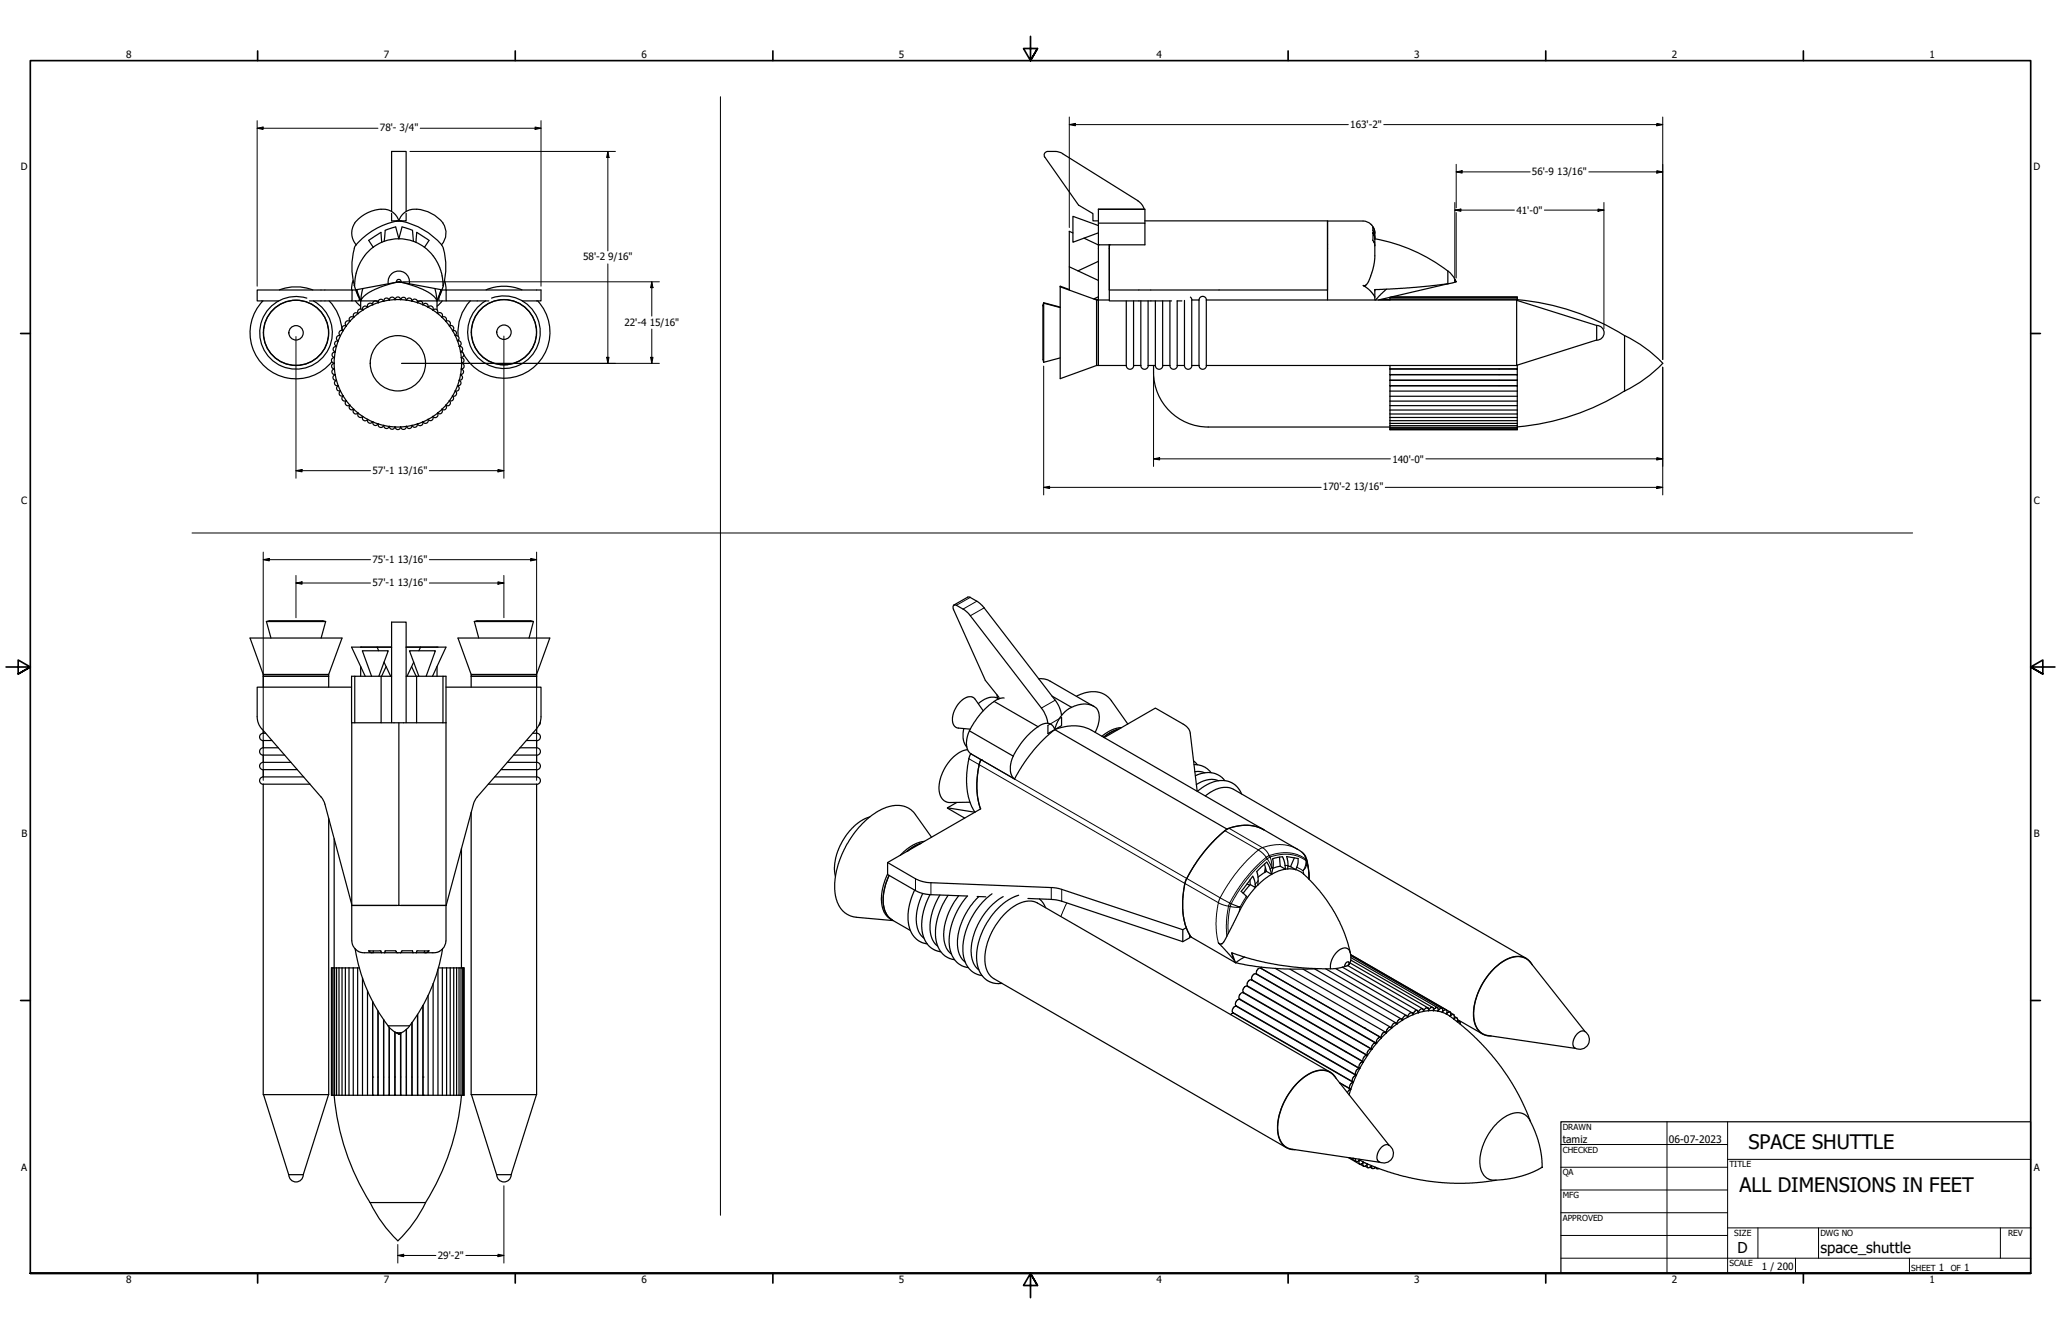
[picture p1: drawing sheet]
<svg xmlns="http://www.w3.org/2000/svg" width="864mm" height="559mm" viewBox="0 0 864 559" stroke-linecap="round" stroke-linejoin="round" font-family="sans-serif">
<!-- layer: Visible (ANSI) -->
<g fill="none" stroke="#000" stroke-width=".51">
<path d="M437.8 65.8l14.1 20.1 6.1 3.6v3h2.2M439.1 63.4a1.56 1.56 0 0 0-1.3 2.5M439.1 63.4l4.1 .1 2.1 .9M445.3 64.4l31.5 19.8 1.8 1.7 .8 1.7M159.7 87.6a14.3 14.3 0 0 0-11.9 7.7 7.3 7.3 0 0 0 1.5 7.2M159.7 87.7a6.8 6.8 0 0 1 7.4 4.8 29.2 29.2 0 0 0-18.6 11.1l-.1 .4M164.1 88.6v-25.2h6.1v25.2M164.1 89.3v3.2h6.1v-3.2M166.2 92.6h1.8M168.1 92.6a30.6 30.6 0 0 1 17 9.9M174.6 87.7a6.8 6.8 0 0 0-7.4 4.8l.9 .1M174.6 87.6a14.3 14.3 0 0 1 11.9 7.7 7.5 7.5 0 0 1-1.5 7.3l.8 1.5"/>
<path d="M449.6 97.6l-1.5-.7v24.6M454.2 99.8l6 2.8M460.2 94.5l-10.6-3.9v10.9l10.6-4M460.2 93.5v9.1h4.6M460.2 87.7v5.8h19.5v9.1h-14.9M460.2 87.6l19.5 .1v5.8M460.2 87.6l19.5 .1M479.7 92.5h76.6v29v-28.9h14.8a5.2 5.2 0 0 1 5 4.9v2.7M576.1 97.7l-.2-1.2-.7-1.4v1.5l.7 1.6 .2 1.4M148 117.5l-.5 1.7-.2 2.2M148.5 104.1a29.1 29.1 0 0 0 0 15.5M156.4 103.6l-2.2 1.9-2.1 2.6-1.7 3-1 2.6-.9 5.9 1.8 4.8"/>
<path d="M159.9 101.5l-3.5 2.1M160 101.5l-.4-4.2-5.1 3.4 1.9 2.9M161 101.1l-1.1 .4M162.7 118.8a4.5 4.5 0 0 1 4.4-5.3 4.5 4.5 0 0 1 4.4 5.3M166.1 118.2l-16.7 3.1 .9 3.1M166.1 118.2l-6 1.8-4.3 1.9-3.1 2.1-1.6 2 .9-5.2M166.1 118.2h2M166.1 118.2a.98 .98 0 0 1 1-1.2 .98 .98 0 0 1 1 1.2M167.1 100l-3.1 .3-3 .8M167.1 100l3.1 .3 3 .8M167.1 100l1.4-4.9 4.4 1.4 .3 4.6M167.1 100l-1.3-4.9-4.4 1.4-.4 4.6"/>
<path d="M167.1 118h.1M168.1 118.2l5.5 1.6 4.9 2.1 3.2 2.1 1.4 2M168.1 118.2l16.7 3.1M173.2 101.1l4.6 2.5M174.3 101.5l.3-4.2 5.2 3.4-1.9 2.9M177.8 103.6l2.2 1.9 2.3 2.8 1.7 3 1 3.1 .8 5.2-1.8 4.8 .8-3.1-1.7 4.7M185.8 104.1a29.1 29.1 0 0 1 0 15.5M186.2 117.5l.6 2.2 .1 1.7M448.1 111.8l12.1 5.7M460.2 109.5l-8.5 4M460.2 102.6v50.5h11.7v-27.1M464.8 102.6v1.5"/>
<path d="M464.8 102.6v18.9M576.1 100.2l-.2-1.3-.7-1.6v3.4l.7 1.2 .2 1M576.1 100.2v1.3h-.3M576.1 102.9v5.4l-1 5.1-1.9 5.1-1 1.1h-1.1l2.9 2 2.1 2.8M576.1 101.5v1.4M576.1 100a69.6 69.6 0 0 1 32.1 14.9l1.4 2.2M606.7 118.9l-13.8 1.5-16.8 .9v4.4M606.7 113.5v5.4M607 118.8l-29.4 6.9M609.6 118.2l-2.9 .7M609.6 117l.5 1-.5 .2zM610.1 118h.1"/>
<path d="M110.2 126a19.3 19.3 0 0 0 1.1 27.9 19.3 19.3 0 0 0 27.7-2.4M128.6 124.9a15.2 15.2 0 0 0-19.6 16.9 15.2 15.2 0 0 0 23.8 10.1 15.2 15.2 0 0 0-1.4-25.8M131.1 121.5a19.3 19.3 0 0 0-14.1 0M137.9 126a19.3 19.3 0 0 1 5.4 12.4M143.8 138.5a1.17 1.17 0 0 0-1.6 .5 1.17 1.17 0 0 0 .5 1.6M143.9 138.5l-.1 .1M145.2 136.5a1.17 1.17 0 0 0-1.6 .3 1.17 1.17 0 0 0 .2 1.6M147.5 121.5h-39.7v4.5h8.9M148.9 126l2.2 2.3M149 121.5h-1.5v4.5h-17.8M149.5 121.3l1.6 4.7M150 131.4a1.19 1.19 0 0 0-1.7-.1 1.19 1.19 0 0 0-.1 1.7 1.14 1.14 0 0 0-1.6 0 1.14 1.14 0 0 0 0 1.6 1.2 1.2 0 0 0-1.7 .2 1.2 1.2 0 0 0 .2 1.7"/>
<path d="M150.2 131.3l-.1 .1M150.3 124.4l.9 1.6M150.6 125v1h-3.1M151.1 126h7.5M151.1 126v3.5M152 129.9a1.17 1.17 0 0 0-1.7-.3 1.17 1.17 0 0 0-.2 1.7M154 128.8a1.15 1.15 0 0 0-1.6-.4 1.15 1.15 0 0 0-.4 1.6M154.1 128.6l-.1 .1M156.2 127.7a1.17 1.17 0 0 0-1.6-.6 1.17 1.17 0 0 0-.5 1.6M156.3 127.7h-.1M158.5 126.8a1.2 1.2 0 0 0-1.6-.7 1.2 1.2 0 0 0-.7 1.6M160.7 126h.1"/>
<path d="M160.8 126.2a1.16 1.16 0 0 0-1.4-.8 1.16 1.16 0 0 0-.9 1.4M163.2 125.7h-.1M165.6 125.6h-.1a1.24 1.24 0 0 0-1.3-1.1 1.24 1.24 0 0 0-1.1 1.3 1.11 1.11 0 0 0-1.3-.9 1.11 1.11 0 0 0-.9 1.3M168 125.6a1.11 1.11 0 0 1 1.2-1.1 1.11 1.11 0 0 1 1 1.3M168 125.5h-.1a1.16 1.16 0 0 0-1.2-1.1 1.16 1.16 0 0 0-1.1 1.1M170.3 125.7h.1M170.4 125.8a1.11 1.11 0 0 1 1.3-.9 1.11 1.11 0 0 1 .9 1.3M172.6 126h.1M172.7 126.2h-.1a1.17 1.17 0 0 1 1.5-.9 1.17 1.17 0 0 1 .8 1.5h.1M174.8 126h8.3M175 126.9a1.11 1.11 0 0 1 1.4-.7 1.11 1.11 0 0 1 .7 1.4M177.1 127.7h.1a1.15 1.15 0 0 1 1.5-.5 1.15 1.15 0 0 1 .6 1.5"/>
<path d="M179.3 128.6l.1 .1M179.4 128.7a1.17 1.17 0 0 1 1.6-.4 1.17 1.17 0 0 1 .4 1.6M181.4 129.9h.1M181.4 130a1.11 1.11 0 0 1 1.6-.3 1.11 1.11 0 0 1 .2 1.6M182.2 120.8l.9 5.2M183.1 126v3.7M183.3 131.3h.1M183.3 131.4a1.17 1.17 0 0 1 1.7-.2 1.17 1.17 0 0 1 .1 1.7M183.9 124.5v1.5h3M183.9 124.4l-.8 1.6M185.1 132.8l.1 .2a1.11 1.11 0 0 1 1.6 0 1.11 1.11 0 0 1-.1 1.6M185.2 121.5h1.7"/>
<path d="M185.3 126l-2.2 2.3M186.9 134.6h-.1a1.17 1.17 0 0 1 1.7 .2 1.17 1.17 0 0 1-.2 1.7M188.2 136.5l.1 .1M188.3 136.5a1.17 1.17 0 0 1 1.6 .4 1.17 1.17 0 0 1-.3 1.6 1.14 1.14 0 0 1 1.5 .5 1.14 1.14 0 0 1-.4 1.5M197.1 126a19.3 19.3 0 0 0-5.1 14.8M203.6 121.4a19.3 19.3 0 0 1 15.1 0M204.9 126h-18v-4.5h39.8v4.5h-7.9M206 124.9a15.2 15.2 0 0 1 20.3 16 15.2 15.2 0 0 1-23.4 11 15.2 15.2 0 0 1 .6-25.9M225.2 126a19.3 19.3 0 0 1-2.7 28.8 19.3 19.3 0 0 1-28.2-6.4M437 128.1l.3-1.1 6.9 1.8M437.3 126.8v25M444.2 120.1l15.3 5.6v27.4l-15.3 5.5v-38.7l3.9 1.4"/>
<path d="M444.2 128.7l-6.9-1.9-.3 1.2v22.6l.3 1.2M458.5 125.1l1 .6h.7v27.4h-.7M459.5 125.5h.7M460.2 124.3l-1.9 .9M460.2 125.7h4.6M475 126v27.1h3v-27.1M481.1 126v27.1h3v-27.1M487.2 126v27.1h3v-27.1M493.2 126h2M496.3 125.9v27.2h-3v-27.1M498.8 124.5l.6 1.2M499.4 125.7h3v27.4h-3z"/>
<path d="M502.4 125.7a1.56 1.56 0 0 1 1.6-1.6 1.56 1.56 0 0 1 1.5 1.6M505.5 125.7h130v27.4h-130zM556.3 125.7v-4.2h-91.5v4.5h26.1M576.1 121.3v.6M578.2 125.5h4.2M581 121.2l-4.6 4.5M582.4 124.5v1.2M582.4 125.3h53.4M582.4 124.8h53.4M582.7 124.5h53.1M583.2 124.4l52.6 .1M635.5 125.8l33.5 10.5"/>
<path d="M635.8 124.5v1.4M635.8 125.5a101.1 101.1 0 0 1 44.9 15.1M669 136.3v6.1M669.1 136.3a3.1 3.1 0 0 1 3 3.1 3.1 3.1 0 0 1-3 3.1M140 152.3a1.11 1.11 0 0 0-1.1 1.1 1.11 1.11 0 0 0 1.2 1.1v.1M140.1 154.6a1.17 1.17 0 0 0-1 1.3 1.17 1.17 0 0 0 1.3 1M140.4 147.5a1.15 1.15 0 0 0-1.3 1 1.15 1.15 0 0 0 1 1.3 1.17 1.17 0 0 0-1.2 1.1 1.17 1.17 0 0 0 1.1 1.2v.1M140.5 156.9a1.23 1.23 0 0 0-1 1.4 1.23 1.23 0 0 0 1.5 1M141 159.2v.1M141 159.3a1.21 1.21 0 0 0-.8 1.6 1.21 1.21 0 0 0 1.6 .7M141.1 145a1.25 1.25 0 0 0-1.5 1 1.25 1.25 0 0 0 .9 1.5M142.6 140.6a1.17 1.17 0 0 0-1.5 .6 1.17 1.17 0 0 0 .6 1.6 1.15 1.15 0 0 0-1.4 .7 1.15 1.15 0 0 0 .7 1.5"/>
<path d="M142.7 140.5l-.1 .1M190.8 140.5v.2a1.18 1.18 0 0 1 1.5 .6 1.18 1.18 0 0 1-.6 1.6M191.7 142.8a1.17 1.17 0 0 1 1.5 .8 1.17 1.17 0 0 1-.8 1.4M192.2 142.3v.5M192.4 145v.1M192.4 145.1a1.17 1.17 0 0 1 1.4 .9 1.17 1.17 0 0 1-.9 1.4 1.2 1.2 0 0 1 1.4 1 1.2 1.2 0 0 1-1 1.4v-.1M192.8 144.8v.3M192.9 156.9a1.25 1.25 0 0 1 .9 1.5 1.25 1.25 0 0 1-1.4 .9 1.14 1.14 0 0 1 .7 1.4 1.14 1.14 0 0 1-1.4 .8M193.3 149.9a1.11 1.11 0 0 1 1.1 1 1.11 1.11 0 0 1-1 1.2v.1a1.19 1.19 0 0 1 1.1 1.3 1.19 1.19 0 0 1-1.3 1.1h.1a1.14 1.14 0 0 1 .9 1.3 1.14 1.14 0 0 1-1.2 .9M193.6 147l.3 .7M444.2 149.9l-6.9 1.9M471.9 153.1a1.56 1.56 0 0 0 1.6 1.6 1.56 1.56 0 0 0 1.5-1.6"/>
<path d="M478 153.1a1.56 1.56 0 0 0 1.6 1.6 1.56 1.56 0 0 0 1.5-1.6M483.4 153.1a23.2 23.2 0 0 0 22.9 25.8M484.1 153.1a1.56 1.56 0 0 0 1.6 1.6 1.56 1.56 0 0 0 1.5-1.6M490.2 153.1a1.56 1.56 0 0 0 1.6 1.6 1.56 1.56 0 0 0 1.5-1.6M496.3 153.1a1.56 1.56 0 0 0 1.6 1.6 1.56 1.56 0 0 0 1.5-1.6M502.4 153.1a1.56 1.56 0 0 0 1.6 1.6 1.56 1.56 0 0 0 1.5-1.6M582.4 159.3v-2.3h53.4v2.3M582.4 156.9v-2.3h53.4v2.3M582.4 153.1v1.5M582.4 156.9v.1M582.4 159.3h.1M582.4 159.3h53.4"/>
<path d="M582.4 156.9h53.4M582.4 154.5h53.4M628.1 154.5v.1M628.1 156.9v.1M628.1 159.3h.1M635.8 152.9v1.7M635.8 156.9v.1M635.8 159.3h.1M669 142.4l-33.5 10.6M680.7 140.6l3.8 1.9 4.7 3.1 4.5 3.6 3 3-3 3-4.5 3.5-4.7 3.1-3.8 2zM141.7 161.6a1.11 1.11 0 0 0-.6 1.5 1.11 1.11 0 0 0 1.5 .6M142.6 163.7l.1 .1a1.11 1.11 0 0 0-.5 1.5 1.11 1.11 0 0 0 1.6 .5"/>
<path d="M143.9 165.9a1.17 1.17 0 0 0-.4 1.7 1.17 1.17 0 0 0 1.7 .2v.1M145.1 167.9a1.17 1.17 0 0 0-.2 1.6 1.17 1.17 0 0 0 1.7 .2M146.6 169.7h.1M146.7 169.8a1.11 1.11 0 0 0-.1 1.6 1.11 1.11 0 0 0 1.6 0M148.3 171.5a1.17 1.17 0 0 0 .1 1.6 1.17 1.17 0 0 0 1.6-.1M150 173l.1 .1a1.11 1.11 0 0 0 .3 1.6 1.11 1.11 0 0 0 1.5-.3l.2 .1M152 174.5a1.21 1.21 0 0 0 .5 1.6 1.21 1.21 0 0 0 1.6-.4 1.11 1.11 0 0 0 .5 1.5 1.11 1.11 0 0 0 1.5-.6M156.2 176.7a1.14 1.14 0 0 0 .7 1.5 1.14 1.14 0 0 0 1.5-.7M158.4 177.6h.1a1.17 1.17 0 0 0 .8 1.4 1.17 1.17 0 0 0 1.4-.8h.1M160.9 178.2a1.19 1.19 0 0 0 .9 1.3 1.19 1.19 0 0 0 1.4-.9 1.11 1.11 0 0 0 1 1.2 1.11 1.11 0 0 0 1.2-1M170.3 178.6a1.25 1.25 0 0 1-1.1 1.3 1.25 1.25 0 0 1-1.3-1.1 1.13 1.13 0 0 1-1.2 1.2 1.13 1.13 0 0 1-1.1-1.2l-.1 .1M172.6 178.2a1.11 1.11 0 0 1-.9 1.3 1.11 1.11 0 0 1-1.3-.9"/>
<path d="M174.8 177.6a1.11 1.11 0 0 1-.7 1.4 1.11 1.11 0 0 1-1.4-.8h-.1M181.3 174.5a1.11 1.11 0 0 1-.4 1.6 1.11 1.11 0 0 1-1.5-.4 1.25 1.25 0 0 1-.6 1.5 1.25 1.25 0 0 1-1.7-.5 1.14 1.14 0 0 1-.6 1.5 1.14 1.14 0 0 1-1.5-.7M183.4 173h-.1a1.19 1.19 0 0 1-.2 1.7 1.19 1.19 0 0 1-1.7-.3M186.7 169.8a1.11 1.11 0 0 1 .1 1.6 1.11 1.11 0 0 1-1.6 0h-.1a1.15 1.15 0 0 1-.1 1.6 1.15 1.15 0 0 1-1.6 0M186.8 169.7h-.1M188.3 167.8a1.19 1.19 0 0 1 .2 1.7 1.19 1.19 0 0 1-1.7 .2M189.5 165.9a1.11 1.11 0 0 1 .4 1.6 1.11 1.11 0 0 1-1.6 .3M190.7 163.8a1.17 1.17 0 0 1 .5 1.6 1.17 1.17 0 0 1-1.6 .4v.1M191.7 161.6a1.17 1.17 0 0 1 .6 1.5 1.17 1.17 0 0 1-1.6 .6l.1 .1M191.7 161.5v.1M506.2 178.9h76.2M582.4 163.8v-2.2h53.4v2.2"/>
<path d="M582.4 161.5v-2.2h53.4v2.2M582.4 161.5v.1M582.4 163.8v16.2h53.4v-16.2M582.4 179.9h53.4M582.4 179.6h53.4M582.4 179h53.4M582.4 178.3h53.4M582.4 177.4h53.4M582.4 176.2h53.4M582.4 174.9h53.4M582.4 173.4h53.4M582.4 171.8h53.4"/>
<path d="M582.4 169.9h53.4M582.4 168h53.4M582.4 166h53.4M582.4 163.8h53.4M582.4 161.5h53.4M628.1 161.5v.1M635.8 161.5v.1M680.7 163.8a101.1 101.1 0 0 1-44.9 15M399.7 253.4l5.8-3.3h.6l3.9 2.2 1.7 1.5 30.9 40.1 1.6 3.2 .6 2.6M104.8 267.3h38.5l-5.6 15.2h-27.4zM111.6 260.3l1.2-.3h22.5l1.2 .3-1.9 7M111.6 260.3h24.9"/>
<path d="M111.6 260.3l1.9 7M151.1 279.2v4.1M158 271.1l.7 1.5M160.9 277.4l2.8 5.9M161.8 279.2l-1.9 4.1M164.1 271.1h-16.8l5.7 12.2M170.2 271.1h16.7l-5.7 12.2M172.5 279.2l1.9 4.1M173.4 277.4l-2.8 5.9M176.2 271.1l-.7 1.5M183.1 279.2v4.1M191.9 267.3h38.5l-5.5 15.2h-27.5z"/>
<path d="M198.8 260.3l1.1-.3h22.5l1.1 .3-1.8 7M198.8 260.3h24.7M198.8 260.3l1.8 7M110.3 282.5v.8h27.4v-.8M110.3 287.8v-4.5h27.4v4.5M147.3 287.8h-39.5v12.5a7.7 7.7 0 0 0 1.8 5l25.9 29.9 11.9 43.6M148.7 283.3h-1.4v19.5h1.4v-19.5h11M155.7 283.3l-3.9-10.7h10.9l-4 10.7M164.1 283.3h-4.4v19.5h-11M170.2 283.3h4.4M175.5 283.3l-3.9-10.7h10.8l-3.8 10.7M185.6 283.3h-11v19.5h-14.9"/>
<path d="M186.9 287.8h39.8v12.5a7.6 7.6 0 0 1-1.9 4.9M197.4 282.5v.8h27.5v-.8M197.4 287.8v-4.5h27.5v4.5M412 297.8l-3.6-5.1-1.4-.9-1.4 .1-1.7 .8-3 3.1-1.7 4-.1 2.3 .4 1.5 1.6 1.3 5.4 .5M416.6 293.8l-3 2.3-2.9 3-2.6 3.6-1.9 3.4M416.6 293.8l18.4 10.6M417.8 291.1l.4 1.8M418.1 292.5l-1.4-.5-2.4 .2-2 .9-2.3 1.7M418.6 292.7v-.6l-5.7-7.1-13.4-29.6-.1-1.4 .3-.6 1 .1 3.3 1.9 2.3 2.2 30.7 39.8 1.4 2.8 .6 2.8M420.8 292.4l-1.8 .1-2.4 1.3M435.2 284.4h2.1l1.7 .4 19.3 11.1M440.8 291.6l8.2 4.7"/>
<path d="M449 296.3l-2.7 1.8-1.9 2.1-1.6 2.9-.8 2.5M449 296.3l2.9-1.1 3.1-.3 2.6 .6 1.9 1.2 .9 1.9 .2 2.3-.5 3.1-1.2 2.8M451 291.7l3.7-1.5 2.4-.4h2.6l3.2 1.1 2.6 2.3 7.1 10.1M110.3 313.2h6.3M110.3 319.3h11.6M110.3 307.1h1M110.3 306.1v1M110.3 313.2a1.56 1.56 0 0 0-1.5 1.6 1.56 1.56 0 0 0 1.5 1.6M110.3 319.3a1.56 1.56 0 0 0-1.5 1.6 1.56 1.56 0 0 0 1.5 1.6M110.3 307.1a1.56 1.56 0 0 0-1.5 1.6 1.56 1.56 0 0 0 1.5 1.6M113.9 310.2h-3.6v3M119.3 316.3h-9v3"/>
<path d="M147.4 302.8v76.5h19.7v-76.5M164.1 302.7v-42.1h6.1v42.1M174.6 302.8h11v-19.5h1.3v110.8M185.6 302.8h1.3M215.2 316.3h9.7v3h-12.4M220.5 310.2h4.4v3h-7M224.9 305.2l-25.9 30-12.1 44.1M224.9 305.2v1.9h-1.7M224.9 313.2a1.56 1.56 0 0 1 1.5 1.6 1.56 1.56 0 0 1-1.5 1.6M224.9 319.3a1.56 1.56 0 0 1 1.5 1.6 1.56 1.56 0 0 1-1.5 1.6M224.9 307.1a1.56 1.56 0 0 1 1.5 1.6 1.56 1.56 0 0 1-1.5 1.6M226.4 302.5l-.5 1.2"/>
<path d="M403.9 305.2l-.4 1.8 .1 2.6 .5 1.8 1 1.5M405.4 314l-1.5 .3-2.1 1-2.1 1.6-2.4 2.6-1.9 3.1-1.2 2.9-.6 2.7-.2 2.4 .8 3.2 1.2 1.4 1.1 .7 .9 .3 9.1-.2M406.2 306.1l-1 3-.3 2.7 .6 2.5 1.3 1.4M406.2 306.1l18.4 10.6M406.7 315.7l-.7 2.1-.6 3.4-.3 7.8 .4 3.6 .8 2.9 2.2 4.7-11.5-1.8M406.7 315.7h.1M406.8 315.7l4.2 2.5M411 318.2l-1.1 4.1-.6 5.4 .3 5.9 1.3 5.2-39 22.5v5l13 7.4 4.9 1.1 15.6 .5M411 318.2l14.1 8.1M424.6 316.7l-1.1 3.4-.1 2.9 .7 2.3 1 1M435 304.4l2-1.1 2-.3 1.7 .6 1.1 1.5a.48 .48 0 0 0 .3 .5 .48 .48 0 0 0 .6-.2l3.3-1 2.9-.4 4.4 .4 2.8 .8 88.5 51 1.7 1.4 1.1 2.1 .9 4.5 .2 4.1M435 304.4l-3 2.3-2.7 2.9-3.4 4.7-1.3 2.4"/>
<path d="M442 305.6l-3.7 3.1-5.1 5.4-5.1 7.1-3 5.1M442 305.6l72.1 41.7M444.8 300.5v3.5l-5.7 3.3v-3.5M462.7 309l21.4-12.4 12.2 7 1.7 1.6 .7 1.7 2.9 24.6M468.8 305.4l-2.8 1.1-3.6 2.3M469.9 304.8l-2 .3-2.2 .7-4 2.6M500.1 318.7l1.6 1.7M110.3 322.4h14.3M110.3 328.5h19.6M110.3 325.4h17M110.3 328.5v130h27.4v-115.6M110.3 322.4v3"/>
<path d="M110.3 325.4a1.56 1.56 0 0 0-1.5 1.6 1.56 1.56 0 0 0 1.5 1.5M204.6 328.5h20.3v130M209.9 322.4h15v3h-17.6M224.9 325.4a1.56 1.56 0 0 1 1.5 1.6 1.56 1.56 0 0 1-1.5 1.5M400.9 336.2l-3.9 2.3 7.2 4.2M500.3 320.3l2 .1 2.4 .8 2.8 2.5M500.6 323.3l2-.1 2.2 .5M500.9 324.9l3.7-1.2h3.3l3.3 1.4 2 1.9M501.7 331.5l2.7-2.1 2.3-1.2 3.4-1.1 3-.1 2.1 .5 2.5 1.4 1.8 2.1 .8 1.6M505.1 333.4l2.4-1.7 3.2-1.5 3.6-.4 2.1 .6 123.1 71M510.5 327l-1.8-.5-2.4 .1-2.6 .7-2.4 1.4M140 351.3v54.1"/>
<path d="M193.4 355.4v50M197.4 340.3v118.2h27.5M364.4 342.2l-2.9 1.2-3.1 2.2-2.2 2.3-3.1 4.3-2 4.2-1 3.4-.5 3.5 .5 3.8M385.9 353.3l-3.1 1.3-2.7 2M387.3 352.4l-2 .4-2.6 1.1-2.9 2-2.6 2.4M390.3 350.7l-6.8-9.6-1.7-1.8-3.1-1.6-1.8-.3-2.9 .1-2.8 .8-3.2 1.4-5.6 4.3-4.5 5.1-2.9 4.3-1.9 3.7-1.5 3.8-1.1 3.8-.7 5.1v2.9l.4 3.2 .7 2.2 1.3 2.3 2.7 2.6 2.9 1.1 16.5 1.5M514.1 347.3l4.8-1.4 4.2-.2 2.9 .4 3.6 1.5-3.3-1.4-3.3-.5-4.5 .3-4.4 1.3-4.4 3.9-5.3 5.8-4 5.6-3.1 5.4M514.1 347.3l-4.3 3.7-4.7 5-4.7 6.6-3.1 5.4M536.1 359l.3 3.8 2.2 1.3-.2-2.5-.7-1.9a.89 .89 0 0 0-.5-.9 .89 .89 0 0 0-1 .2l-1.7 .3a.95 .95 0 0 0-1.1 .4 .95 .95 0 0 0 .1 1.2v1.8l-.7 3.6M542.4 359.3l-1.6 3.7 2.1 1.3 .8-1.8 .2-1.8a.87 .87 0 0 0 0-.9 .87 .87 0 0 0-1-.3l-3.8-.7 .6 2.7-.1 2.5M166.2 379.3h-18.8v14.8M167.1 379.3h19.8"/>
<path d="M168 379.3h18.9M371.9 361.3l11.7 6.8 4.6 1.5 52.9 2.2 2.5 .4 52 17.2M371.9 366.1l-2.1 6.3-.4 5.6 .3 2 .9 2.3 1.6 2 1.6 1.1M372.6 366.7l-1.1 2.6-1.1 4-.3 5 .5 2.7 1 2.2 2.2 2.2M383.2 372.9l-1.6 4-.9 4-.2 4.7 .2 1.9 .9 2.6 1.4 2.3 2.5 2.1 3 .9M386.7 374.3l-2.2 5.9-.6 5.6 .9 4.2 .9 1.5 1.5 1.5M389.7 374.8l-1.7 3.7-1.4 4.8-.4 3.3 .2 3.7 .9 3.1 1.9 2.8 2.4 1.8 2.6 .7M393.9 374.9l-2.9 5.9-.9 3.2-.4 3.1v2.5l.7 3.3 1.2 2.2 1.3 1.3M397.3 375l-2.5 4.3-1.8 4.6-1 4.7v4.3l.9 3.3 1.4 2.6 2.6 2.3 3.1 .9M401.7 375.2l-2 2.9-2.3 4.4-1.8 6.4-.2 3.3 .4 2.8 .9 2.5 2 2.2M405.3 375.3l-3 4.2-2.9 5.8-1.3 4.7-.4 5 .8 4.4 1.6 2.8 2.8 2.3 2.8 .8M409.4 375.5l3.7 .2"/>
<path d="M410.1 375.5l-3.3 3.8-2.6 4.2-1.7 4-1 3.7-.3 2.5 .3 4.5 1.2 3 1.7 1.8M415.7 374.4l-4.2 3.7-2.8 3.5-1.6 2.8-2.5 5.9-1.1 5.1 .2 5.3 .5 1.9 1.2 2.3 1.8 2 1.3 .8 3 .9M420.4 375.6l-2.7 1.7-3.7 3.5-3 4.3-2.5 5-1.4 5.4-.1 4.9 1.2 3.7 1.9 2.2M426.8 375l-2.4 .9-3.1 1.9-2.1 1.7-3 3.2-2.9 4.1-1.6 3.1-2.1 6.8-.4 3.3 .1 3 .6 2.6 1.3 2.6 1.5 1.8 1.9 1.2 2.7 .8 2.6-.1M430.7 376.4l10 .3 3.4 .6 51.5 17.2v-5.1l1.5-.8M435.5 376.6l1.6 1.6 1 2M497.3 368l-.7 1.4-.7 3.8-.3 3.9v4.7l1.2 6 2.2 4.7M522.5 370.3l1.1 .5M522.7 376l-2.6 4.2-7 13.9-1.4 1.4-1.2-.5 6.5 7M523.7 368.6l.2 1.9 2.1 1.3-.2-2.6-.8-2.2-4.1 5.4a.93 .93 0 0 0-.6 .9 .93 .93 0 0 0 .7 .9l1.7 1.8M523.9 370.5l-2.9 3.6M527 370.8l-4.3 5.2"/>
<path d="M529.8 361.9l.9 3.1M530.2 363.5l-.2 1.9M530.7 365l-3.6 2.5M530.7 365l2.1 1.3M532.8 366.3l-3.2 2.1-2.6 2.4M532.8 366.3l-.9-3.1-1.1-2.1-4.2 4 .6 2.5-.2 3.2M536.4 362.8l-3.1 .9M539.6 364l3.2 .2 2.5 1.1 4.9 4.8 4.4 5.2 3.4 4.9 3.3 6 2.2 5 2.3 7.8M539.6 364l-4 .9-2.8 1.4M539.6 362.8l1.2 .2M147.4 394.2l.4 1.7 1.3 1.9M148.8 397.5a71.3 71.3 0 0 0 13.8 32.2"/>
<path d="M149.2 397.8l1 .7M150.1 398.5l1.9 .6h4M156 399.1l-.9-.2-.6-.6h4.1a.62 .62 0 0 1 .8-.1 .62 .62 0 0 1 .3 .7l.1 .2M156 399.1h.4M156.4 398.3v.8h3.4M159.8 399.1h14.6M161.2 399.1l.2-.8h4.4l.7 .8M167.8 399.1l.7-.8h4.3l.3 .8M174.4 399.1l.2-.8h5.2l-.8 .7-.7 .1M177.9 398.3v.8h-3.5M184.1 398.5l-1.9 .6h-4.3M185.1 397.8l-1 .7"/>
<path d="M185.4 397.5a71.3 71.3 0 0 1-13.8 32.2M186.8 394.2l-.3 1.7-1.3 1.9M373.8 385.4l7.6 4.4M498.5 391.7v1.1l-2.9 1.7M498.5 392.2l.5 .3M499 392.5l18.7 10.8M516.2 399.1l1.5 4.2M565.9 399.9l41.7 24M139.1 405.4v53.4M139.6 405.4v53.4M140.2 405.4v53.4M141 405.4v53.4"/>
<path d="M142 405.4v53.4M143.3 405.4v53.4M144.7 405.4v53.4M146.2 405.4v53.4M148 405.4v53.4M149.9 405.4v53.4M150.6 405.4h-11.7v53.4h13M151.9 409.6v49.2M154 415v43.8M156.1 419.5v39.3h-4.2M156.1 419.6v39.2h2.3v-35.3M179.4 416.9v41.9"/>
<path d="M181.5 412v46.8M183.5 406.1v52.7M183.7 405.4h10.8v53.4h-9.1M185.4 405.4v53.4M187.1 405.4v53.4M188.7 405.4v53.4M190.1 405.4v53.4M191.3 405.4v53.4M192.3 405.4v53.4M193.2 405.4v53.4M193.9 405.4v53.4M194.2 405.4v53.4"/>
<path d="M517 402l-.9-2.9 8.5 2.7 10.8 2.4 10.4 1.2 11.7 .4M517 402l.7 1.3M519.4 418.7l-.8 .1-.7 .8-.2 1.3 .3 .4 50.3 29M519.4 418.7l50.3 29M519.4 418.5l50.3 29M519.5 418.5l-.1 .2M521 415.9l-.9 .1-.7 .8-.3 1.2 .3 .5M521 415.9l50.2 29M521 415.7v.2M521 415.7l50.3 29.1M521.5 400.9l-3.8 2.4 9.1 1.6 8.8 .9h16.7M522.6 413.1l-.8 .1-.7 .8-.3 .8 .2 .9"/>
<path d="M522.6 413.1l50.3 29.1M522.7 413l-.2-.9 .5-1.1 .9-.6 .5 .1 50.3 29M522.7 413v.1M522.7 413l50.3 29.1M524.6 410.5l-.2-.7 .3-1 .9-.9h.6l50.3 29.1M524.6 410.5h-.1M524.6 410.5l50.3 29M526.5 408l-.1-.8 .4-.9 .6-.7 .8-.1 50.3 29.1M526.5 408v.1M526.5 408l50.3 29M528.5 405.1l.1 .6M528.5 405.7h.1"/>
<path d="M528.6 405.7l50.3 29M534.4 405.6l46.2 26.8M540.5 406l42.2 24.3M546 406l39 22.5M550.8 405.8l36.4 21M555.5 405.8l33.9 19.6M559.6 405.7l32.1 18.5M562.5 405.1l31.4 18.2M564.8 404.5l31.3 18.1M564.9 404.4l-.2 .1M564.9 404.4h.1M565 404.4l.3-1.2-.7-.3-.8 .8-.4 1.1 1.3-.3"/>
<path d="M565 404.4h-.1M565.3 403.7l.7-1.6-.3-3.3-.8-1.3-1.6-.4-1.8 .6-2 1.8-1.5 2.5-.5 2.7a.79 .79 0 0 0 .1 1.1 .79 .79 0 0 0 1.1 0l3-.4 1.8-.6M565.7 403.4l32.6 18.7M566 402.1l34.3 19.9M566 401.1l36.4 21M566 400.4l38.2 22.1M642 404.2l-1.8-2.3-1.8-1-3.2-.3-2.3 .5-3.7 1.9-2.9 2.4-2.3 2.5-2.7 3.9-2 4.1-1.3 4-.6 3.9 .1 3.2 .6 2.3 1 1.9 1.1 1.2 2.1 1.2 2.5 .4M158.4 423.6v35.2M160.7 427v31.8h-2.3M160.8 427.2v31.6M163.1 430.3v28.5h-2.3M163.1 430.3v28.5"/>
<path d="M165.4 432.2v26.6h-2.3M165.5 432.3v26.5h2.5l-.2-26M166.9 433.1l-.8-.5h2l-.8 .5M167 433.1h.3M168 432.8v26h2.2M170.2 431.2v27.6M170.3 431.2v27.6h2.3M171.6 429.7h-9l1.4 1.5 2.2 1.5M171.6 429.7l-1.8 1.9-1.7 1.1M172.6 428.4v30.4M172.7 428.2v30.6h2.2M174.9 425v33.8"/>
<path d="M175 424.9v33.9h4.4M177.2 421.1v37.7M516.8 424.4l-1.1 .6M516.8 424.4l50.3 29M516.8 424.3v.1M518 421.5l-.6 .1-.7 .7-.4 .9 .2 .9 50.4 29.1M518 421.5l50.3 29M518.1 421.4l-.1 .1M565.8 437.9v.1M567.7 435.4h-.1M569.6 432.9h.1M574.9 439.5h-.9l-.8 .7-.4 .9 .2 1"/>
<path d="M576.8 437l-.9-.1-.7 .7-.5 1.2 .2 .7M578.9 434.7l-.9-.2-.7 .5-.5 .9v1.1M580.7 432.5l.3 .1M581 432.6l-.9-.3-.7 .5-.6 1 .1 .9M583 430.6l.1 .1M583.1 430.7l-.4-.4-.8 .1-.8 1-.1 1.2M585.2 428.8l.1 .1M585.3 428.9l-.4-.5-1 .3-.6 .8-.2 1.2M587.5 427.4h.1M587.6 427.4l-.5-.6-.7 .1-.8 .9-.3 1.1M589.7 426l.2 .1M589.9 426.1l-.5-.7-.8 .1-.8 1-.2 .9"/>
<path d="M592 425h.1M592.1 425l-.3-.8h-.8l-.8 .9-.3 1M594.2 424.2l-.2-.8-.7-.1-.7 .6-.5 1.1M594.2 424.2h.1M594.3 424.2l.5-1 .9-.7 .6 .3 .2 .9 .4-.9 .8-.7 .8 .2 .1 1.1 .8-1.3 .9-.1 .3 .4v1l.7-1.1 .9-.3 .5 .7-.2 .8 .9-1 .6-.2 .5 .5-.1 1.3 1.1-1.1 .6 .1 .2 .4-.3 1.3 .9-.9h.8l.2 .9-.3 .9M607.6 425.8l.9-.8h.7l.2 1-.3 .8M607.9 424.3l1.2 .7M609.2 426.9l.6-.6 .8 .1 .1 .9-.2 .6M609.4 425.8l1 .5M610.7 428.1l.9-.2 .2 1.1M610.7 427.4l.9 .5M610.7 427.1l10.5 6"/>
<path d="M659.9 439a4 4 0 0 0 5.9-1.7 4 4 0 0 0-2.7-5.5l-1 .3-1.1 .8-1.4 1.9-.5 2.7 .8 1.5M664.2 432.2l-23-29.1-2.1-1.7-1.6-.6-2.4-.1-2.4 .6-2.7 1.4-4.6 3.7-2.1 2.6-2.3 3.5-1.9 3.9-.9 3.1-.7 5.5 .2 2.5 .7 2.1 1.2 2.1 1.5 1.2 2.2 .9 36.8 5.4M110.4 458.5l10.6 33.6h6.1l10.6-33.6M140 458.8a101.1 101.1 0 0 0 15.1 44.9M158.4 458.8h.1M158.4 451.2h.1M160.7 458.8h.1M160.7 451.2h.1M163.1 458.8h.1M163.1 451.2h.1M165.4 458.8h.1M165.4 451.2h.1"/>
<path d="M167.8 451.2h.2M170.2 458.8h.1M170.2 451.2h.1M172.6 458.8h.1M172.6 451.2h.1M174.9 458.8h.1M174.9 451.2h.1M179.4 458.8h6M193.4 458.8a101.1 101.1 0 0 1-15.1 45l-23.2-.1M197.5 458.5l10.6 33.6h6.1l10.6-33.6M557.3 449.1l-123.5-71.3-1.6-.4-2.7 .2-2.8 1-2 1.1-4.5 4-4.1 5.8-2.3 5.2-1.1 5.7v3l.7 2.7 1.1 2.1 1.4 1.4 123.2 71.2M559.9 451.8l-1.5-2-2.1-1.2-3.1-.4-2.7 .7-3.6 1.9-3.1 2.7-1.9 2-2.8 4.1-2 3.9-1.1 3.5-.6 3.5v3.8l.9 3.3 1.7 2.4 1.9 1.2 2.8 .4"/>
<path d="M559.9 449.2v.1M561.1 446.3h.1M561.3 453.5l4.5 2.6M561.4 453.6l4.6 2.7M562.6 443.4l-.1 .1M564.1 440.6v.2M565.3 458.6l2.3-6.5 3.7-7.3 4.5-6.6 5.4-5.8 4.4-3.7 5.2-3.1 2.6-1.1 3.6-1 4.9-.1 4 1.2 4.4 3.1 7.3 6.3 7.3 7.8 4.6 5.8 4.9 7.6 3.3 6.1 3.5 8.3M566 456.3l-.9 .5-.5 .9M567.1 453.4l-.7 .2-.8 1.1-.1 1 .5 .6M568.3 450.5l-1 .4-.6 .9-.1 1 .5 .6M569.7 447.7h-.7l-.9 1.1-.2 1.2 .4 .5M569.8 447.5l-.1 .2"/>
<path d="M571.2 444.9h-.7l-.9 1.1-.2 1 .4 .5M571.3 444.8l-.1 .1M573 442.1l-.8 .1-.7 .6-.4 1 .2 1M581.9 479.7l-1.2-.2-.8 .3-2.1 2-.8 2.6 .2 1.6 .6 .7M581.9 479.6a4 4 0 0 1 1.4 5.6 4 4 0 0 1-5.5 1.4M582.1 479.8l-23.2-29.3-2.3-1.7-1.8-.4h-2.2l-2.3 .7-2.9 1.5-4.1 3.4-4.1 5.6-2.1 4.3-.8 2.6-.9 5.2 .1 2.6 .6 2.5 1.2 2.3 1.6 1.4 2.2 .9 36.9 5.5M627.6 470.2l3.8-2.8 3.1-1.2 3.3 .1 2.4 1.7 2 3.7 2.4 6.2 1.3 6.2 .2 4.9-6.4 3-8.3 2-6.5 .3-1.8-.7-1.4-1.3-1.2-2.6-.4-2.4v-2.4l.6-3 1.1-3.2 1.5-3 2.2-3.2zM121 492.1a3 3 0 0 0 3 3 3 3 0 0 0 3.1-3M208.2 492.1a3 3 0 0 0 3 3 3 3 0 0 0 3-3M565 484.9l4.7 2.8M565.5 484.9l2.8 1.6M566.9 485.2l.5 .1"/>
<path d="M568 485.3l-.1 .9 .4 .4 .9-.2 .6-.6-.4 1 .3 .9 .9-.1 .7-.8-.2 1.3 .3 .5 .7-.1 .9-.9-.2 1.2 .5 .4 .9-.3 .4-.6M569.4 485.5l2.6 1.7 9.6 3.7 6.9 1.9 9.2 1.9 7.6 .8 8.6 .2 7.5-.5 5.5-.9M570 487.7l1.4 .8M572 488.5l1.2 .6M574.1 488.9l.9 .6M574.7 488.3v.8l.4 .4 1.2-.6M576.2 489.1l.8 .5M576.7 489.1l.3 .5 .8-.1M155.1 503.7l2 3.8 3.1 4.8 3.5 4.4 3 3.1M178.3 503.7l-2 3.8-3.1 4.8-3.5 4.4-3 3.1"/>
<circle cx="124" cy="139.4" r="3"/>
<circle cx="124" cy="139.4" r="13.6"/>
<circle cx="124" cy="139.4" r="13.7"/>
<circle cx="211.2" cy="139.2" r="3"/>
<circle cx="211.2" cy="139.2" r="13.6"/>
<circle cx="211.2" cy="139.2" r="13.7"/>
<circle cx="166.7" cy="152.2" r="11.6"/>
<circle cx="166.7" cy="152.2" r="26.7"/>
</g>
<g fill="#000">
<circle cx="167.1" cy="118" r=".25"/>
<circle cx="460.2" cy="102.6" r=".25"/>
<circle cx="464.8" cy="102.6" r=".25"/>
<circle cx="151.1" cy="271.1" r=".25"/>
<circle cx="183.1" cy="271.1" r=".25"/>
<circle cx="411" cy="318.2" r=".25"/>
<circle cx="167.1" cy="433.2" r=".25"/>
<circle cx="571.6" cy="430.6" r=".25"/>
<circle cx="156.1" cy="458.8" r=".25"/>
<circle cx="156.1" cy="451.2" r=".25"/>
<circle cx="177.2" cy="451.2" r=".25"/>
<circle cx="177.2" cy="458.8" r=".25"/>
</g>
<!-- layer: Visible Narrow (ANSI) -->
<g fill="none" stroke="#000" stroke-width=".42">
<path d="M406.5 250.3l-5.8 3.3M409.3 251.8l-5.8 3.3M412.4 254.6l-5.8 3.3M442.2 293.3l-5.8 3.3M406 317.8l104.5 60.3-.7 4.6-.3 3.8 .2 3.6 .8 4.9M406.7 315.7l104.6 60.4-.4 .8a.98 .98 0 0 0-.4 1.3 .98 .98 0 0 0 1.2 .5l1.9 .6a.83 .83 0 0 0 1.4-.3l.3-.7M444.8 300.5l-5.7 3.3M513.3 348l14 8M515 347l14 8.1M527.3 356l-4.5 4.1-3.8 4.3-3.7 4.9-3.2 5.3a1.18 1.18 0 0 0-.5 1.6l3.7 2.1M529 355.1l-1.7 .9M529 355.1l1.2 .9 1 1.3a.86 .86 0 0 1 .4 1.2 .86 .86 0 0 1-1.2 .3l-3.1-2.8"/>
<path d="M529 355.1l3.3-1 4.1-.3 3.5 .4 3.7 1.5M530.9 359.7l1.2 1.7 .7 1.9-.6 .7M530.9 359.7l-3 2.7-4.3 4.6-4.2 5.6-3.5 6 3.7 1.4-1.4 .1-2.7-.4-.9 6.3 .1 5M530.9 359.7l-.3-.6-2.7 2.3-4.3 4.6-4.2 5.4-4.1 6.9M545.4 356.9l1.1 1.1 1.1 3.1-.5-1.2-1.7-1.1-2-.9-3-.6-2.8-.1-3.2 .4-2.6 .8 .3 .6-1.2 .7M547.5 359.9l.8 4.3 .2 3.9M383.6 368.1v5M390.1 369.8v5M440.5 371.8v4.9M444.9 372.6v4.9M447 378.3l-2.5 5.6M515.3 378.3l.6 .4-.4 1-.7-.1-.8 4.6-.2 4.7 .3 3.2"/>
<path d="M522.3 375.5l-1.5 2.5a6.2 6.2 0 0 0-1.5 3.8M527.2 369l-1.2 1.5M538.5 362.5h1.2M543.4 363.3l1.9 1a.72 .72 0 0 0 .8 .2 .72 .72 0 0 0 .4-.7l.7-2.5a1.41 1.41 0 0 0-1.2-1.6l-2.6-1.2-2.9-.6h-3.4l-3.6 .7a.96 .96 0 0 0-1.2 .5 .96 .96 0 0 0 .3 1.2l.2 3.2 .6-.2M546.3 366.2l-.1-.4a1.97 1.97 0 0 1 .6-2.1l.6-1.1 .2-1.5 .8 4.1 .1 3.1M564.9 404.4h.1M565 404.3l-.3 .2"/>
</g>
<!-- layer: Border (ANSI) -->
<g fill="none" stroke="#000" stroke-width=".7">
<path d="M431.8 15.2v10.2l-2.9-5.1h5.8l-2.9 5.1 2.9-5.1M107.9 21.3v4.1M215.9 21.3v4.1M323.8 21.3v4.1M539.8 21.3v4.1M647.7 21.3v4.1M755.6 21.3v4.1M8.6 139.7h4.1M850.9 139.7h4.1M2.5 279.4h10.2l-5.1-2.9v5.8l5.1-2.9-5.1 2.9M861.1 279.4h-10.2l5.1-2.9v5.8l-5.1-2.9 5.1 2.9M8.6 419.1h4.1"/>
<path d="M850.9 419.1h4.1M12.7 533.4v-508h838.2v508h-838.2h838.2M107.9 533.4v4.1M215.9 533.4v4.1M323.8 533.4v4.1M434.7 538.5l-2.9-5.1 2.9 5.1h-5.8l2.9-5.1v10.2M539.8 533.4v4.1M647.7 533.4v4.1M755.6 533.4v4.1"/>
</g>
<!-- layer: Title (ANSI) -->
<g fill="none" stroke="#000" stroke-width=".42">
<path d="M654 479.4h69.9M698.5 469.9v63.5M723.9 469.9v63.5M654 488.9h69.9M654 498.5h69.9M723.9 485.6h127M654 508h69.9M654 517.5h69.9M723.9 514.3h127M736.6 514.3v12.7M762 514.3v12.7M838.2 514.3v12.7"/>
<path d="M654 527h196.9M752.3 527v6.4M800.1 527v6.4"/>
</g>
<path d="M654 469.9h196.9v63.5h-196.9z" fill="none" stroke="#000" stroke-width=".51"/>
<!-- layer: Sketch Geometry (ANSI) -->
<path d="M301.9 40.5v468.6M80.5 223.3h720.9" fill="none" stroke="#000" stroke-width=".42"/>
<!-- layer: Dimension (ANSI) -->
<g fill="none" stroke="#000" stroke-width=".42">
<path d="M107.8 53.7l2.4-.5v1zM107.8 53.7h50.6M107.8 50.5v69.4M176.1 53.7h50.6M224.2 53.2l2.5 .5-2.5 .5zM226.7 50.5v69.4M448.1 52.2l2.5-.5v1zM448.1 52.2h116.9M448.1 49v46.3M579.8 52.2h116.9M694.2 51.7l2.5 .5-2.5 .5zM696.7 49v101.6"/>
<path d="M171.8 63.4h86.1M254.7 63.4l.5 2.6h-1zM254.7 63.4v41.7M610.2 72l2.4-.5v1zM610.2 72h31M610.2 68.8v18.3M665.7 72h31M694.2 71.5l2.5 .5-2.5 .5zM609.6 88l2.5-.4v.9zM609.6 88h25M609.6 84.8v31.8M610.2 89v27.5"/>
<path d="M647.1 88h25M669.6 87.6l2.5 .4-2.5 .5zM672.1 84.8v53M168.7 118h107.6M254.7 110.6v41.6M273.1 118l.5 2.5h-1zM273.1 118v14.4M273.1 137.9v14.3M124 141v59.3M168.3 152.2h108M211.1 140.8v59.5M254.2 149.7h1l-.5 2.5z"/>
<path d="M272.6 149.7h1l-.5 2.5zM437.3 153.4v53.9M483.4 157.6v37.8M696.7 153.8v53.5M124 197.2l2.6-.5v1zM124 197.2h31.3M179.9 197.2h31.2M208.7 196.7l2.4 .5-2.4 .5zM483.4 192.2l2.5-.5v1zM483.4 192.2h99.2M597.5 192.2h99.2M694.2 191.7l2.5 .5-2.5 .5z"/>
<path d="M437.3 204.2l2.5-.5v1zM437.3 204.2h116.3M580.5 204.2h116.2M694.2 203.7l2.5 .5-2.5 .5zM110.3 234.4l2.5-.5v1zM110.3 234.4h45M110.3 231.3v95.6M179.9 234.4h45M222.4 233.9l2.5 .5-2.5 .5zM224.9 231.3v95.6M124 244.2l2.6-.5v1zM124 241v17.8"/>
<path d="M124 244.2h31.3M179.9 244.2h31.2M208.7 243.7l2.4 .5-2.4 .5zM211.1 241v17.8M211.1 496.7v32.4M166.7 525.9l2.5-.5v1zM166.7 525.9h15.9M166.7 521.3v7.8M195.2 525.9h15.9M208.7 525.4l2.4 .5-2.4 .5z"/>
</g>
<g fill="#000">
<path d="M107.8 53.7l2.4-.5v1zM224.2 53.2l2.5 .5-2.5 .5zM448.1 52.2l2.5-.5v1zM694.2 51.7l2.5 .5-2.5 .5zM254.7 63.4l.5 2.6h-1zM610.2 72l2.4-.5v1zM694.2 71.5l2.5 .5-2.5 .5zM609.6 88l2.5-.4v.9zM669.6 87.6l2.5 .4-2.5 .5zM273.1 118l.5 2.5h-1zM254.2 149.7h1l-.5 2.5zM272.6 149.7h1l-.5 2.5z"/>
<path d="M124 197.2l2.6-.5v1zM208.7 196.7l2.4 .5-2.4 .5zM483.4 192.2l2.5-.5v1zM694.2 191.7l2.5 .5-2.5 .5zM437.3 204.2l2.5-.5v1zM694.2 203.7l2.5 .5-2.5 .5zM110.3 234.4l2.5-.5v1zM222.4 233.9l2.5 .5-2.5 .5zM124 244.2l2.6-.5v1zM208.7 243.7l2.4 .5-2.4 .5zM166.7 525.9l2.5-.5v1zM208.7 525.4l2.4 .5-2.4 .5z"/>
</g>
<g font-size="8.4">
<text x="732.6" y="481.4">SPACE SHUTTLE</text>
<text x="728.9" y="499.3">ALL DIMENSIONS IN FEET</text>
</g>
<g font-size="6.3">
<text x="728.1" y="524.9">D</text>
<text x="762.8" y="525">space_shuttle</text>
</g>
<g font-size="4.3">
<text x="654.8" y="478.6">tamiz</text>
<text x="699.3" y="478.6">06-07-2023</text>
</g>
<g font-size="4.2">
<text x="52.8" y="24.4">8</text>
<text x="160.8" y="24.4">7</text>
<text x="268.7" y="24.4">6</text>
<text x="376.7" y="24.4">5</text>
<text x="484.6" y="24.4">4</text>
<text x="592.6" y="24.4">3</text>
<text x="700.5" y="24.4">2</text>
<text x="808.5" y="24.4">1</text>
<text x="565.8" y="53.7">163'-2&quot;</text>
<text x="159.2" y="55">78'- 3/4&quot;</text>
<text x="8.8" y="71.4">D</text>
<text x="852" y="71.4">D</text>
<text x="641.9" y="73.3">56'-9</text>
<text x="652.5" y="73.3">13/16&quot;</text>
<text x="635.4" y="89.6">41'-0&quot;</text>
<text x="244.3" y="109.1">58'-2</text>
<text x="254.9" y="109.1">9/16&quot;</text>
<text x="261.6" y="136.4">22'-4</text>
<text x="272.2" y="136.4">15/16&quot;</text>
<text x="583.4" y="193.7">140'-0&quot;</text>
<text x="156.1" y="198.4">57'-1</text>
<text x="166.7" y="198.4">13/16&quot;</text>
<text x="554.4" y="205.4">170'-2</text>
<text x="567.2" y="205.4">13/16&quot;</text>
<text x="8.9" y="211.1">C</text>
<text x="852.2" y="211.1">C</text>
<text x="156.1" y="235.7">75'-1</text>
<text x="166.7" y="235.7">13/16&quot;</text>
<text x="156.1" y="245.5">57'-1</text>
<text x="166.7" y="245.5">13/16&quot;</text>
<text x="9" y="350.8">B</text>
<text x="852.2" y="350.8">B</text>
<text x="8.9" y="490.5">A</text>
<text x="852.2" y="490.5">A</text>
<text x="183.5" y="527.5">29'-2&quot;</text>
<text x="738.2" y="532">1 / 200</text>
<text x="812.4" y="532.6">1</text>
<text x="823" y="532.6">1</text>
<text x="52.8" y="537.5">8</text>
<text x="160.8" y="537.5">7</text>
<text x="268.7" y="537.5">6</text>
<text x="376.7" y="537.5">5</text>
<text x="484.6" y="537.5">4</text>
<text x="592.6" y="537.5">3</text>
<text x="700.5" y="537.5">2</text>
<text x="808.5" y="537.5">1</text>
</g>
<g font-size="3.5">
<text x="654.8" y="473.2">DRAWN</text>
<text x="654.8" y="482.8">CHECKED</text>
<text x="724.7" y="488.9">TITLE</text>
<text x="654.8" y="492.3">QA</text>
<text x="654.8" y="501.8">MFG</text>
<text x="654.8" y="511.4">APPROVED</text>
<text x="726.7" y="517.7">SIZE</text>
<text x="762.8" y="517.7">DWG NO</text>
<text x="841.4" y="517.7">REV</text>
<text x="724.7" y="530.4">SCALE</text>
<text x="800.9" y="532.6">SHEET</text>
<text x="817.4" y="532.6">OF</text>
</g>
</svg>
